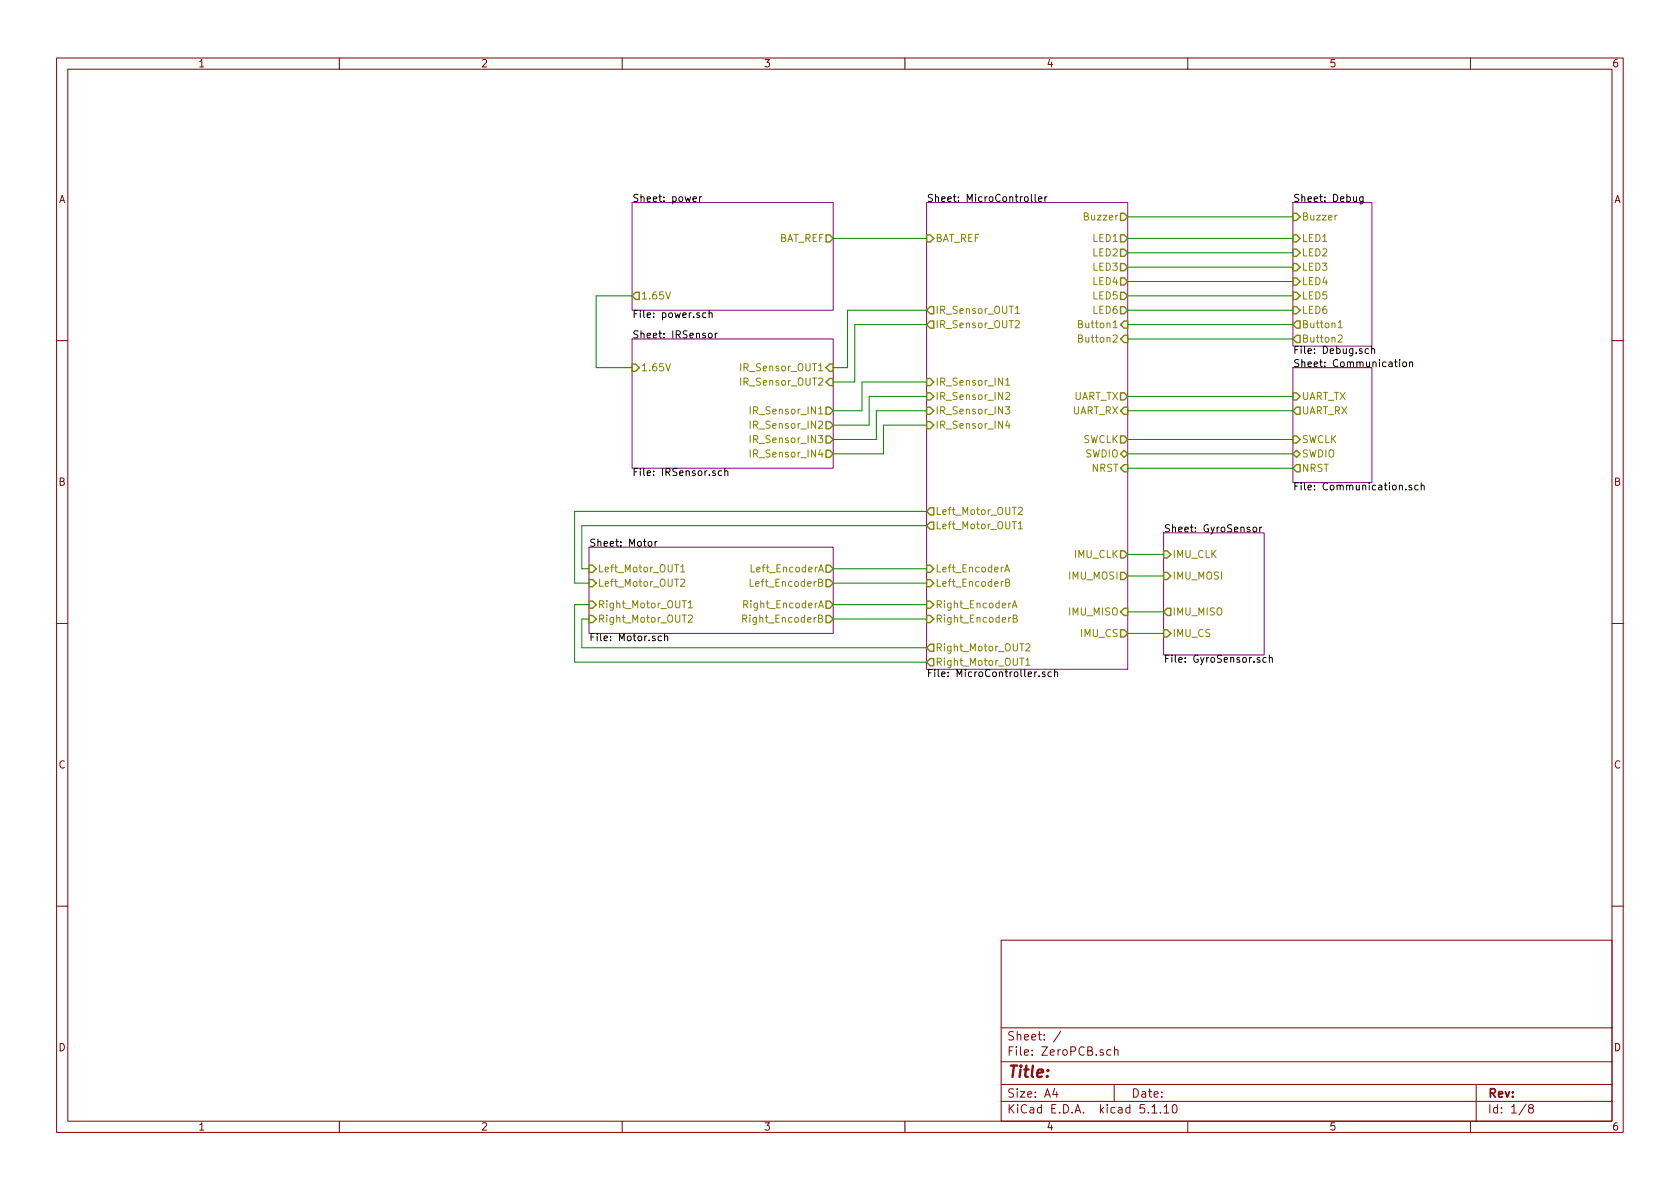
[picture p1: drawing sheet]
<svg xmlns="http://www.w3.org/2000/svg" width="297mm" height="210mm" viewBox="0 0 297 210" stroke-linecap="round" stroke-linejoin="round" font-family="sans-serif">
<g fill="none" stroke="#840000" stroke-width=".18">
<path d="M10 10.3h277v189.9h-277zM12 12.2h273v186.1h-273zM60 10.3v1.9M110 10.3v1.9M160 10.3v1.9M210 10.3v1.9M260 10.3v1.9M10 60.2h2M285 60.2h2M10 110.3h2M285 110.3h2M10 160.2h2"/>
<path d="M177 166.3h108v32h-108zM285 160.2h2M60 198.3v1.9M110 198.3v1.9M160 198.3v1.9M177 194.8h108M177 191.8h108M177 187.8h108M177 181.8h108M186.5 192.5l-.4 1h1M186.8 193v1M187.6 182.3l-1.3 2"/>
<path d="M196.4 185.7l-.4-.1-.3 .3 .1 .6 .2 .1 .4-.1M197 191.8v3M197.1 185.7l.2-.1 .3 .1 .1 .9M197.1 185.1v1.5M203.7 195.8l.4-.5v1.5M203.7 196.8h.8M205.2 196.7v.1M205.8 195.8l.4-.5v1.5M205.8 196.8h.9M207.5 195.4l.2-.1a.94 .94 0 0 1 0 1.5h-.1a1 1 0 0 1-.1-1.4zM210 198.3v1.9M260 198.3v1.9"/>
<path d="M261 191.8v6.5M269.8 195.2l-1.2 2M270.6 196l-.3-.2v-.2l.3-.3h.2l.3 .3-.1 .2-.6 .2a.48 .48 0 0 0-.1 .7l.3 .1 .4-.1a.48 .48 0 0 0-.2-.7"/>
</g>
<path d="M111.8 35.8h35.5v19.1h-35.5zM163.8 35.8h35.6v82.6h-35.6zM228.6 35.8h14v25.4h-14zM111.8 59.9h35.5v22.9h-35.5zM228.6 65h14v20.3h-14zM104.1 96.8h43.2v15.2h-43.2zM205.7 94.2h17.8v21.6h-17.8z" fill="none" stroke="#840084" stroke-width=".18"/>
<g fill="none" stroke="#000" stroke-width=".18">
<path d="M122.5 35.2l.6-.1v-.3h-.4l-.2 .2 .1 .6h.5M123.7 34.8v.8M124 34.8l-.3 .2M182.3 34.4v1.1l.2 .1M183 34.4v1.1l.2 .1M183.6 35.2l.6-.1-.1-.3h-.3l-.2 .2 .1 .6h.4M184.8 34.8v.8M185.1 34.8l-.3 .2M241 34.8l-.1 1.1-.1 .2-.3-.1M241 34.8h-.4l-.2 .2 .1 .6h.5M124.8 55.4l-.3-.1-.3 .2 .1 .6h.5M125.3 59l.2-.1 .3 .1 .1 .2-.1 .5-.3 .1-.2-.2z"/>
<path d="M125.4 55.4l.2-.1 .3 .1v.8M125.4 54.9v1.3M126.5 58.9v.9M126.8 58.9l-.2 .1-.1 .2M242 61.7h-.4l-.2 .2 .1 .6h.5M242.5 61.8l.2-.1h.3l.1 .8M242.5 61.2v1.3M246.6 64h.4M246.7 63.6v1.1l.3 .1M247.5 63.6v.1M247.5 64v.8M248.1 64.1l.3-.1 .3 .2-.1 .6h-.3l-.3-.2z"/>
<path d="M249.2 64.1l.2-.1 .3 .1 .1 .7M249.2 64v.8M114.7 95.9l.2-.1 .3 .1 .1 .5-.2 .1-.2 .1-.2-.1zM115.8 95.8v.8M116.2 95.8h-.3l-.1 .2M127.6 83.3h-.3l-.3 .2 .1 .5h.5M128.1 83.4l.2-.1h.3l.1 .8M128.1 82.8v1.3M221.6 93.3l.3-.1 .3 .2-.1 .6-.3 .1-.2-.2zM222.7 93.2v.9M223.1 93.2l-.4 .2M248.6 86.5v.1"/>
<path d="M249.6 85.8h-.3l-.2 .2 .1 .2 .4 .1v.3h-.5M250.7 85.8h-.3l-.3 .2 .2 .6h.4M251.3 85.9l.2-.1h.3v.8M251.3 85.4v1.2M117 112.5h-.4l-.2 .2 .1 .6h.5M117.5 112.6l.2-.1h.3l.1 .8M117.5 112v1.3M183.7 119.5v.2M184.8 118.9l-.3-.1-.2 .2v.2l.5 .1v.3h-.5M185.9 118.9l-.4-.1-.2 .2 .1 .6h.5M186.5 118.9l.1-.1 .3 .1 .1 .8M186.5 118.4v1.3"/>
<path d="M222.7 116.3h-.3l-.2 .2 .1 .1 .4 .2v.3h-.5M223.9 116.3h-.4l-.2 .2 .1 .6h.5M224.4 116.4l.2-.1h.3l.1 .8M224.4 115.8v1.3"/>
</g>
<g fill="none" stroke="#848400" stroke-width=".18">
<path d="M236.4 38.1l-.4 .2M117.7 51.6l.4 1.3 .4-1.3M179.5 54.5l.4-.4v1.3M179.5 56.8l.5-.1 .2 .3-.7 1h.7M179.5 55.4h.7M236.6 57l.4-.3v1.3M236.6 59.4l.5-.2 .2 .4v.2l-.7 .7h.7M236.6 58h.7M117.7 64.3l.4 1.3 .4-1.3M132.6 71.9v1.3M132.6 74.5v1.2M132.6 77v1.3"/>
<path d="M132.6 79.5v1.3M177.7 71.9h.8l-.4 .5 .4 .1v.6l-.2 .1-.6-.1M177.8 67.2l.4-.4v1.3M177.8 69.5l.5-.1 .2 .3v.2l-.8 .8h.8M177.8 68.1h.7M178.1 74.4l-.3 .9h.8M178.4 74.9v.8M180.1 92.6l.3-.4v1.3M180.1 89.8l.4-.1 .3 .4-.1 .2-.7 .7h.8M180.1 93.5h.7M120.4 100.2l.3-.3v1.2M120.4 102.5l.5-.1 .2 .4-.1 .2-.7 .7h.8"/>
<path d="M120.4 101.1h.7M120.6 106.2h.7M121.7 106.6l.3-.4v1.3M121.7 108.9l.5-.1 .2 .3-.8 .9h.8M121.7 107.5h.7M131.3 109.4h.6l.1-.5-.2-.1h-.5v1.2M132.6 102.4v1.3h.6M144.7 101.1l.5-1.2 .4 1.2M144.7 107.5l.5-1.3 .4 1.3M144.7 109.4l.6-.1 .1-.2-.1-.2-.6-.1v1.2h.5l.2-.1 .1-.3-.3-.2M144.9 107.1h.6M177.6 101.1l.5-1.2 .4 1.2"/>
<path d="M177.7 100.8h.7M177.8 103h.6l.1-.2-.1-.3-.6-.1v1.3h.5l.2-.1v-.4l-.3-.2M179 107.5l.4-1.3 .4 1.3M179.1 107.1h.6M179.1 109.4l.6-.1 .1-.2v-.2l-.7-.1v1.2h.5l.3-.2v-.2l-.3-.2M180.3 116.4h.7M181.4 116.7l.3-.3v1.2M181.4 114l.5-.2 .2 .4-.8 .9h.8M181.4 117.6h.7"/>
</g>
<g fill="none" stroke="#848400" stroke-width=".25">
<path d="M198.1 37.7h.7l.6 .6-.6 .7h-.7zM228.6 37.7h.6l.7 .6-.7 .7h-.6zM112.4 51.7h.6v1.3h-.6l-.6-.7zM146 41.5h.7l.6 .7-.6 .6h-.7zM163.8 41.5h.7l.6 .7-.6 .6h-.7zM164.5 54.2h.6v1.3h-.6l-.7-.6zM164.5 56.8h.6v1.2h-.6l-.7-.6zM198.1 41.5h.7l.6 .7-.6 .6h-.7zM198.1 44.1h.7l.6 .6-.6 .6h-.7zM198.1 46.6h.7l.6 .6-.6 .7h-.7zM198.1 49.1h.7l.6 .7-.6 .6h-.7zM198.1 51.7h.7l.6 .6-.6 .7h-.7z"/>
<path d="M198.1 54.2h.7l.6 .7-.6 .6h-.7zM198.1 57.4l.7-.6h.6v1.2h-.6zM198.1 59.9l.7-.6h.6v1.3h-.6zM228.6 41.5h.6l.7 .7-.7 .6h-.6zM228.6 44.1h.6l.7 .6-.7 .6h-.6zM228.6 46.6h.6l.7 .6-.7 .7h-.6zM228.6 49.1h.6l.7 .7-.7 .6h-.6zM228.6 51.7h.6l.7 .6-.7 .7h-.6zM228.6 54.2h.6l.7 .7-.7 .6h-.6zM229.2 56.8h.7v1.2h-.7l-.6-.6zM229.2 59.3h.7v1.3h-.7l-.6-.7zM111.8 64.4h.6l.6 .6-.6 .7h-.6z"/>
<path d="M146 65l.7-.6h.6v1.3h-.6zM146 67.6l.7-.7h.6v1.3h-.6zM146 72h.7l.6 .6-.6 .7h-.7zM146 74.5h.7l.6 .7-.6 .6h-.7zM146 77.1h.7l.6 .6-.6 .7h-.7zM146 79.6h.7l.6 .7-.6 .6h-.7zM163.8 66.9h.7l.6 .7-.6 .6h-.7zM163.8 69.5h.7l.6 .6-.6 .6h-.7zM163.8 72h.7l.6 .6-.6 .7h-.7zM163.8 74.5h.7l.6 .7-.6 .6h-.7zM198.1 69.5h.7l.6 .6-.6 .6h-.7zM198.1 77.1h.7l.6 .6-.6 .7h-.7z"/>
<path d="M198.8 72h.6v1.3h-.6l-.7-.7zM228.6 69.5h.6l.7 .6-.7 .6h-.6zM228.6 77.1h.6l.7 .6-.7 .7h-.6zM229.2 72h.7v1.3h-.7l-.6-.7zM104.1 99.9h.7l.6 .7-.6 .6h-.7zM146 99.9h.7l.6 .7-.6 .6h-.7zM163.8 99.9h.7l.6 .7-.6 .6h-.7zM164.5 92.3h.6v1.3h-.6l-.7-.6zM164.5 89.8h.6v1.3h-.6l-.7-.7zM198.1 97.4h.7l.6 .6-.6 .7h-.7zM198.1 80.3l.7-.7 .6 .7-.6 .6zM198.1 82.8l.7-.6h.6v1.2h-.6z"/>
<path d="M205.7 97.4h.7l.6 .6-.6 .7h-.7zM228.6 80.3l.6-.7 .7 .7-.7 .6zM229.2 82.2h.7v1.2h-.7l-.6-.6zM104.1 102.5h.7l.6 .6-.6 .7h-.7zM104.1 106.3h.7l.6 .6-.6 .7h-.7zM104.1 108.8h.7l.6 .7-.6 .6h-.7zM146 102.5h.7l.6 .6-.6 .7h-.7zM146 106.3h.7l.6 .6-.6 .7h-.7zM146 108.8h.7l.6 .7-.6 .6h-.7zM163.8 102.5h.7l.6 .6-.6 .7h-.7zM163.8 106.3h.7l.6 .6-.6 .7h-.7zM163.8 108.8h.7l.6 .7-.6 .6h-.7z"/>
<path d="M164.5 116.5h.6v1.2h-.6l-.7-.6zM164.5 113.9h.6v1.3h-.6l-.7-.7zM198.1 101.2h.7l.6 .6-.6 .7h-.7zM198.1 111.4h.7l.6 .6-.6 .6h-.7zM198.8 107.6h.6v1.2h-.6l-.7-.6zM205.7 101.2h.7l.6 .6-.6 .7h-.7zM205.7 111.4h.7l.6 .6-.6 .6h-.7zM206.4 107.6h.6v1.2h-.6l-.7-.6z"/>
</g>
<g fill="none" stroke="#008400" stroke-width=".18">
<path d="M199.4 38.3h29.2M111.8 52.3h-6.4v12.7h6.4M147.3 42.2h16.5M163.8 57.4h-12.7v10.2h-3.8M163.8 54.9h-13.9v10.1h-2.6M199.4 59.9h29.2M199.4 57.4h29.2M199.4 54.9h29.2M199.4 52.3h29.2M199.4 49.8h29.2M199.4 47.2h29.2M199.4 44.7h29.2"/>
<path d="M199.4 42.2h29.2M163.8 67.6h-11.4v5h-5.1M163.8 70.1h-10.1v5.1h-6.4M163.8 72.6h-8.9v5.1h-7.6M163.8 75.2h-7.6v5.1h-8.9M199.4 70.1h29.2M199.4 72.6h29.2M199.4 77.7h29.2M163.8 93h-60.9v7.6h1.2M163.8 90.4h-62.2v12.7h2.5M199.4 82.8h29.2M199.4 80.3h29.2"/>
<path d="M199.4 98h6.3M104.1 109.5h-1.2v5h60.9M104.1 106.9h-2.5v10.2h62.2M147.3 109.5h16.5M147.3 106.9h16.5M147.3 103.1h16.5M147.3 100.6h16.5M199.4 101.8h6.3M199.4 108.2h6.3M199.4 112h6.3"/>
</g>
<text font-size="2.8" fill="#840000" x="178" y="190.5">Title:</text>
<g font-size="2.1" fill="#840000">
<text x="178" y="184">Sheet: /</text>
<text x="178" y="186.7">File: ZeroPCB.sch</text>
<text x="178" y="196.9">KiCad E.D.A. kicad 5.1.10</text>
<text x="178" y="194.1">Size: A4</text>
<text x="200" y="194.1">Date:</text>
<text x="263" y="194.1">Rev:</text>
<text x="263" y="196.9">Id: 1/8</text>
</g>
<g font-size="1.8" fill="#840000">
<text x="35" y="11.9">1</text>
<text x="85" y="11.9">2</text>
<text x="135" y="11.9">3</text>
<text x="185" y="11.9">4</text>
<text x="235" y="11.9">5</text>
<text x="285" y="11.9">6</text>
<text x="10.4" y="35.9">A</text>
<text x="285.4" y="35.9">A</text>
<text x="10.4" y="85.9">B</text>
<text x="285.4" y="85.9">B</text>
<text x="10.4" y="135.9">C</text>
<text x="285.4" y="135.9">C</text>
<text x="10.4" y="185.9">D</text>
<text x="285.4" y="185.9">D</text>
<text x="35" y="199.9">1</text>
<text x="85" y="199.9">2</text>
<text x="135" y="199.9">3</text>
<text x="185" y="199.9">4</text>
<text x="235" y="199.9">5</text>
<text x="285" y="199.9">6</text>
</g>
<g font-size="1.8">
<text x="111.8" y="35.7">Sheet: power</text>
<text x="163.8" y="35.7">Sheet: MicroController</text>
<text x="228.6" y="35.7">Sheet: Debug</text>
<text x="111.8" y="59.8">Sheet: IRSensor</text>
<text x="111.8" y="56.2">File: power.sch</text>
<text x="228.6" y="62.6">File: Debug.sch</text>
<text x="228.6" y="64.9">Sheet: Communication</text>
<text x="111.8" y="84.2">File: IRSensor.sch</text>
<text x="228.6" y="86.7">File: Communication.sch</text>
<text x="205.7" y="94.1">Sheet: GyroSensor</text>
<text x="104.1" y="96.7">Sheet: Motor</text>
<text x="104.1" y="113.4">File: Motor.sch</text>
<text x="163.8" y="119.7">File: MicroController.sch</text>
<text x="205.7" y="117.2">File: GyroSensor.sch</text>
</g>
<g font-size="1.8" fill="#848400">
<text x="192.1" y="39">Buzzer</text>
<text x="230.1" y="39">Buzzer</text>
<text x="137.6" y="42.8">BAT_REF</text>
<text x="165.4" y="42.8">BAT_REF</text>
<text x="193.3" y="42.8">LED1</text>
<text x="193.3" y="45.3">LED2</text>
<text x="193.3" y="47.9">LED3</text>
<text x="230.1" y="42.8">LED1</text>
<text x="230.1" y="45.3">LED2</text>
<text x="230.1" y="47.9">LED3</text>
<text x="113.3" y="53">1.65V</text>
<text x="193.3" y="50.4">LED4</text>
<text x="193.3" y="53">LED5</text>
<text x="230.1" y="50.4">LED4</text>
<text x="230.1" y="53">LED5</text>
<text x="165.4" y="55.5">IR_Sensor_OUT1</text>
<text x="165.4" y="58">IR_Sensor_OUT2</text>
<text x="191.2" y="58">Button1</text>
<text x="193.3" y="55.5">LED6</text>
<text x="230.1" y="55.5">LED6</text>
<text x="230.1" y="58">Button1</text>
<text x="113.3" y="65.7">1.65V</text>
<text x="131.3" y="65.7">IR_Sensor_OUT1</text>
<text x="191.2" y="60.6">Button2</text>
<text x="230.1" y="60.6">Button2</text>
<text x="131.3" y="68.2">IR_Sensor_OUT2</text>
<text x="165.4" y="68.2">IR_Sensor_IN1</text>
<text x="165.4" y="70.7">IR_Sensor_IN2</text>
<text x="189.7" y="70.7">UART_TX</text>
<text x="230.1" y="70.7">UART_TX</text>
<text x="133.3" y="73.3">IR_Sensor_IN1</text>
<text x="133.3" y="75.8">IR_Sensor_IN2</text>
<text x="165.4" y="73.3">IR_Sensor_IN3</text>
<text x="165.4" y="75.8">IR_Sensor_IN4</text>
<text x="189.5" y="73.3">UART_RX</text>
<text x="230.1" y="73.3">UART_RX</text>
<text x="133.3" y="78.4">IR_Sensor_IN3</text>
<text x="133.3" y="80.9">IR_Sensor_IN4</text>
<text x="191.4" y="78.4">SWCLK</text>
<text x="191.9" y="80.9">SWDIO</text>
<text x="193" y="83.4">NRST</text>
<text x="230.1" y="78.4">SWCLK</text>
<text x="230.1" y="80.9">SWDIO</text>
<text x="230.1" y="83.4">NRST</text>
<text x="165.4" y="93.6">Left_Motor_OUT1</text>
<text x="165.4" y="91.1">Left_Motor_OUT2</text>
<text x="105.7" y="101.2">Left_Motor_OUT1</text>
<text x="133.2" y="101.2">Left_EncoderA</text>
<text x="165.4" y="101.2">Left_EncoderA</text>
<text x="190" y="98.7">IMU_CLK</text>
<text x="207.3" y="98.7">IMU_CLK</text>
<text x="105.7" y="103.8">Left_Motor_OUT2</text>
<text x="105.7" y="107.6">Right_Motor_OUT1</text>
<text x="131.9" y="107.6">Right_EncoderA</text>
<text x="133.2" y="103.8">Left_EncoderB</text>
<text x="165.4" y="103.8">Left_EncoderB</text>
<text x="165.4" y="107.6">Right_EncoderA</text>
<text x="189.1" y="102.5">IMU_MOSI</text>
<text x="207.3" y="102.5">IMU_MOSI</text>
<text x="105.7" y="110.1">Right_Motor_OUT2</text>
<text x="131.9" y="110.1">Right_EncoderB</text>
<text x="165.4" y="110.1">Right_EncoderB</text>
<text x="189.1" y="108.8">IMU_MISO</text>
<text x="191.2" y="112.6">IMU_CS</text>
<text x="207.3" y="108.8">IMU_MISO</text>
<text x="207.3" y="112.6">IMU_CS</text>
<text x="165.4" y="117.7">Right_Motor_OUT1</text>
<text x="165.4" y="115.2">Right_Motor_OUT2</text>
</g>
</svg>
